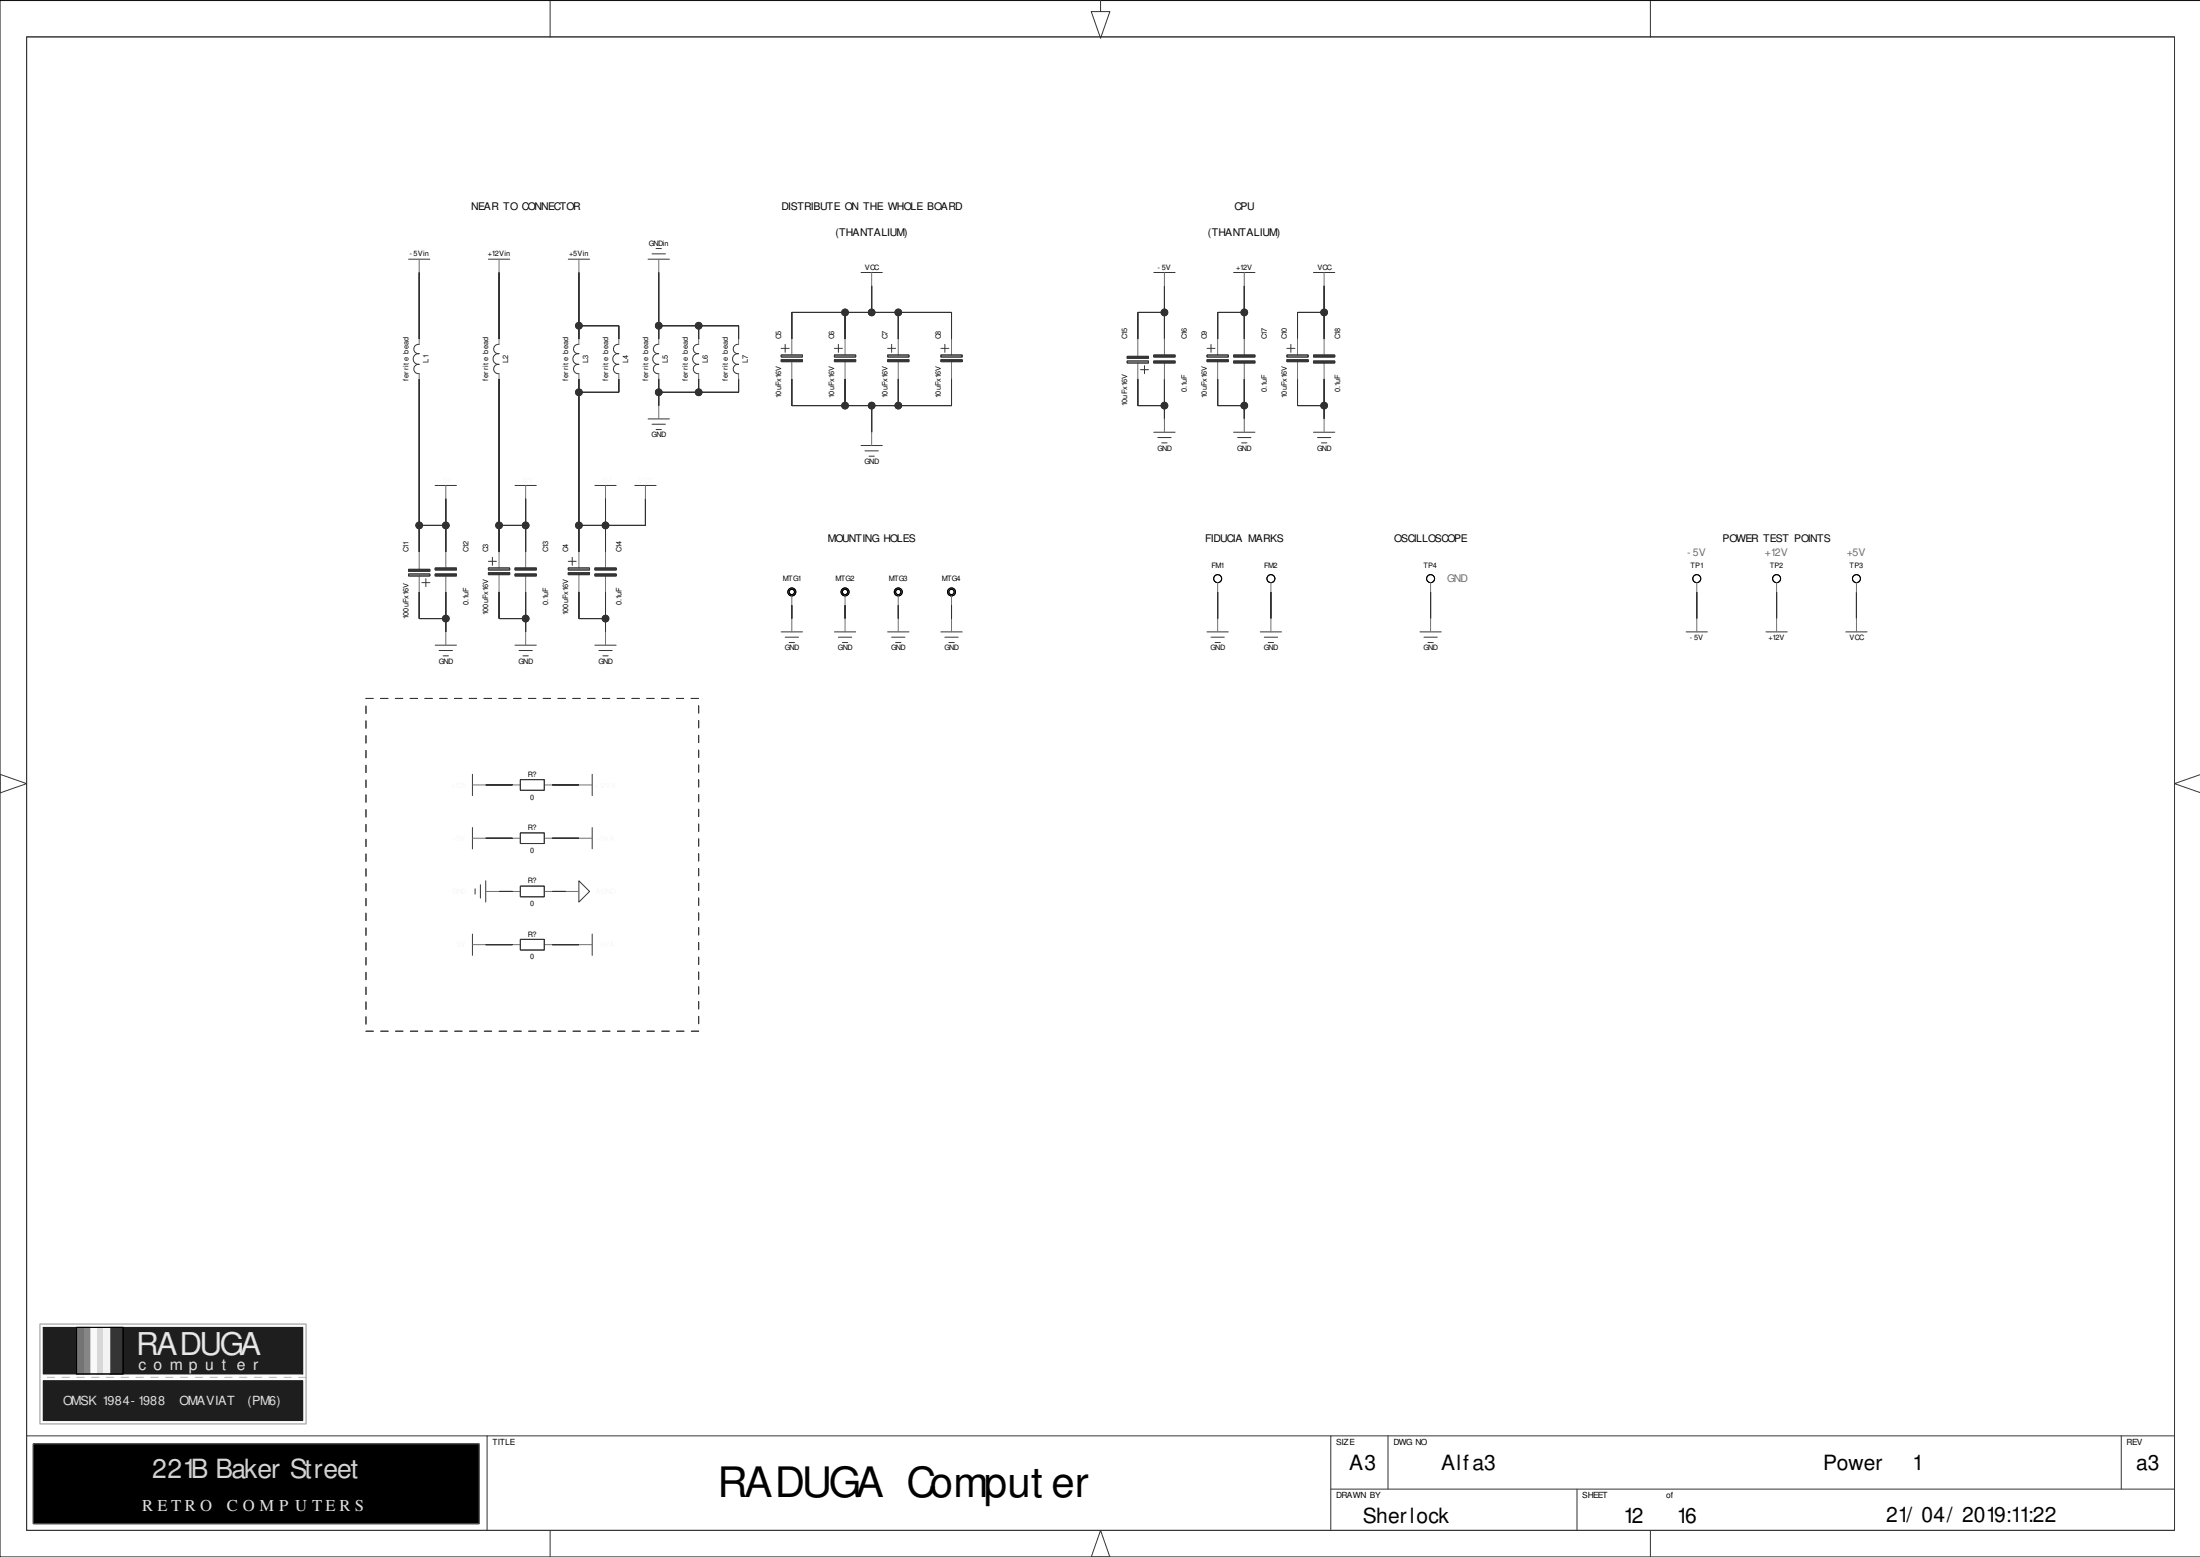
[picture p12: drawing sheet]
<svg xmlns="http://www.w3.org/2000/svg" width="420mm" height="297mm" viewBox="0 0 420 297" stroke-linecap="round" stroke-linejoin="round" font-family="sans-serif">
<path d="M419.9 .1h-419.9v296.9h419.9" fill="none" stroke="#000" stroke-width=".19"/>
<g fill="none" stroke="#353535" stroke-width=".19">
<path d="M83 92.6h4.1M98.3 92.6h4M113.5 92.6h4.1M78 109.5h4v.4h-4zM78 108.6h4v.4h-4zM80.5 111.2h1.5M81.3 110.4v1.5M83 109.5h4.1v.4h-4.1zM83 108.4h4.1v.3h-4.1zM93.2 108.4h4.1v.3h-4.1zM93.2 109.2h4.1v.4h-4.1zM93.2 107.1h1.5"/>
<path d="M94 106.3v1.6M98.3 109.5h4v.4h-4zM98.3 108.4h4v.3h-4zM108.4 108.4h4.1v.3h-4.1zM108.4 109.2h4.1v.4h-4.1zM108.4 107.1h1.6M109.2 106.3v1.6M113.5 109.5h4.1v.4h-4.1zM113.5 108.4h4.1v.3h-4.1zM83 123.1h4.1M83.8 124.1h2.5M84.6 125.1h1"/>
<path d="M98.3 123.1h4M99 124.1h2.6M99.8 125.1h1M113.5 123.1h4.1M114.3 124.1h2.5M115 125.1h1.1"/>
</g>
<g fill="none" stroke="#6f6f6f" stroke-width=".19">
<path d="M85.1 92.6v2.6M100.3 92.6v2.6M115.5 92.6v2.6M80 105.3v3.3M80 109.9v3M85.1 105.3v3.1M85.1 109.9v3M95.2 105.3v3.1M95.2 109.6v3.3M100.3 105.3v3.1M100.3 109.9v3M110.5 105.3v3.1"/>
<path d="M110.5 109.6v3.3M115.5 105.3v3.1M115.5 109.9v3M85.1 120.5v2.6M100.3 120.5v2.6M115.5 120.5v2.6"/>
</g>
<path d="M78 108.8h4M83 109.7h4.1M83 108.5h4.1M93.2 109.4h4.1M98.3 109.7h4M98.3 108.5h4M108.4 109.4h4.1M113.5 109.7h4.1M113.5 108.5h4.1" fill="none" stroke="#353535" stroke-width=".38"/>
<path d="M110.5 72.3v2.5zM110.5 72.3v2.5M118.1 72.3v2.5zM118.1 72.3v2.5M123.2 95.2v5zM123.2 95.2v5" fill="none" stroke="#313131" stroke-width=".19"/>
<path d="M110.5 74.8h7.6z" fill-rule="evenodd" fill="#313131"/>
<path d="M110.5 74.8h7.6zM110.5 74.8h7.6" fill="none" stroke="#313131" stroke-width=".19"/>
<path d="M110.5 100.2h5z" fill-rule="evenodd" fill="#313131"/>
<path d="M115.5 95.2v5zM115.5 95.2v10.1M110.5 100.2h5zM110.5 100.2v5.1zM110.5 100.2h5M110.5 100.2v5.1M115.5 100.2v5.1z" fill="none" stroke="#313131" stroke-width=".19"/>
<path d="M115.5 100.2h7.7z" fill-rule="evenodd" fill="#313131"/>
<path d="M110.5 74.8v25.4zM110.5 74.8v25.4M115.5 100.2h7.7zM115.5 100.2h7.7" fill="none" stroke="#313131" stroke-width=".19"/>
<circle cx="115.5" cy="100.2" r=".63" fill="#313131"/>
<circle cx="115.5" cy="100.2" r=".63" fill="none" stroke="#313131" stroke-width=".19"/>
<circle cx="110.5" cy="100.2" r=".63" fill="#313131"/>
<circle cx="110.5" cy="100.2" r=".63" fill="none" stroke="#313131" stroke-width=".19"/>
<circle cx="110.5" cy="74.8" r=".64" fill="#313131"/>
<g fill="none" stroke="#313131" stroke-width=".19">
<path d="M80 72.3v27.9zM80 72.3v27.9M85.1 95.2v5zM85.1 95.2v5"/>
<circle cx="110.5" cy="74.8" r=".64"/>
</g>
<path d="M80 100.2h5.1z" fill-rule="evenodd" fill="#313131"/>
<path d="M80 100.2h5.1zM80 100.2v5.1zM80 100.2h5.1M80 100.2v5.1M85.1 100.2v5.1zM85.1 100.2v5.1" fill="none" stroke="#313131" stroke-width=".19"/>
<circle cx="85.1" cy="100.2" r=".63" fill="#313131"/>
<circle cx="85.1" cy="100.2" r=".63" fill="none" stroke="#313131" stroke-width=".19"/>
<circle cx="80" cy="100.2" r=".63" fill="#313131"/>
<circle cx="80" cy="100.2" r=".63" fill="none" stroke="#313131" stroke-width=".19"/>
<path d="M80 118h5.1z" fill-rule="evenodd" fill="#313131"/>
<path d="M80 118h5.1zM80 112.9v5.1zM80 112.9v5.1h5.1M85.1 118v2.5zM85.1 112.9v5.1zM85.1 112.9v7.6" fill="none" stroke="#313131" stroke-width=".19"/>
<circle cx="85.1" cy="118" r=".64" fill="#313131"/>
<g fill="none" stroke="#313131" stroke-width=".19">
<path d="M95.2 112.9v5.1zM95.2 112.9v5.1M100.3 118v2.5zM100.3 112.9v5.1zM100.3 112.9v7.6"/>
<circle cx="85.1" cy="118" r=".64"/>
</g>
<path d="M95.2 118h5.1z" fill-rule="evenodd" fill="#313131"/>
<path d="M95.2 118h5.1zM95.2 118h5.1" fill="none" stroke="#313131" stroke-width=".19"/>
<circle cx="100.3" cy="118" r=".63" fill="#313131"/>
<circle cx="100.3" cy="118" r=".63" fill="none" stroke="#313131" stroke-width=".19"/>
<path d="M110.5 118h5z" fill-rule="evenodd" fill="#313131"/>
<path d="M110.5 118h5zM110.5 112.9v5.1zM110.5 112.9v5.1h5M115.5 118v2.5zM115.5 112.9v5.1zM115.5 112.9v7.6" fill="none" stroke="#313131" stroke-width=".19"/>
<circle cx="115.5" cy="118" r=".63" fill="#313131"/>
<circle cx="115.5" cy="118" r=".63" fill="none" stroke="#313131" stroke-width=".19"/>
<path d="M23.5 253.2h34.3v8.9h-34.3z" fill-rule="evenodd" fill="#1e1e1e"/>
<path d="M23.5 253.2h34.3v8.9h-34.3z" fill="none" stroke="#1e1e1e" stroke-width=".19"/>
<path d="M22.2 253.2h1.3v8.9h-1.3z" fill-rule="evenodd" fill="#363636"/>
<path d="M22.2 253.2h1.3v8.9h-1.3z" fill="none" stroke="#363636" stroke-width=".19"/>
<path d="M21 253.2h1.2v8.9h-1.2z" fill-rule="evenodd" fill="#353535"/>
<path d="M21 253.2h1.2v8.9h-1.2z" fill="none" stroke="#353535" stroke-width=".19"/>
<path d="M18.4 253.2h1.3v8.9h-1.3z" fill-rule="evenodd" fill="#d4d4d4"/>
<path d="M18.4 253.2h1.3v8.9h-1.3z" fill="none" stroke="#d4d4d4" stroke-width=".19"/>
<path d="M17.1 253.2h1.3v8.9h-1.3z" fill-rule="evenodd" fill="#f7f7f7"/>
<path d="M17.1 253.2h1.3v8.9h-1.3z" fill="none" stroke="#f7f7f7" stroke-width=".19"/>
<path d="M15.9 253.2h1.2v8.9h-1.2z" fill-rule="evenodd" fill="#888"/>
<path d="M15.9 253.2h1.2v8.9h-1.2z" fill="none" stroke="#888" stroke-width=".19"/>
<path d="M14.6 253.2h1.3v8.9h-1.3z" fill-rule="evenodd" fill="#6f6f6f"/>
<path d="M14.6 253.2h1.3v8.9h-1.3z" fill="none" stroke="#6f6f6f" stroke-width=".19"/>
<path d="M8.3 253.2h6.3v8.9h-6.3z" fill-rule="evenodd" fill="#1e1e1e"/>
<path d="M8.3 253.2h6.3v8.9h-6.3z" fill="none" stroke="#1e1e1e" stroke-width=".19"/>
<path d="M19.7 253.2h1.3v8.9h-1.3z" fill-rule="evenodd" fill="#f0f0f0"/>
<path d="M19.7 253.2h1.3v8.9h-1.3z" fill="none" stroke="#f0f0f0" stroke-width=".19"/>
<path d="M7.6 252.6h50.8v19h-50.8z" fill="none" stroke="#b3b3b3" stroke-width=".19"/>
<path d="M14.6 253.2h8.9v8.9h-8.9z" fill="none" stroke="#000" stroke-width=".19"/>
<path d="M8.3 263.4h49.5v7.6h-49.5z" fill-rule="evenodd" fill="#1e1e1e"/>
<path d="M8.3 263.4h49.5v7.6h-49.5z" fill="none" stroke="#1e1e1e" stroke-width=".19"/>
<path d="M58.4 262.8h-50.1" fill="none" stroke="#b3b3b3" stroke-width=".19" stroke-dasharray="1.4 1.4"/>
<g fill="none" stroke="#000" stroke-width=".19">
<circle cx="151.1" cy="112.9" r=".51"/>
<circle cx="151.1" cy="112.9" r=".76"/>
<circle cx="161.3" cy="112.9" r=".76"/>
<circle cx="161.3" cy="112.9" r=".51"/>
<circle cx="171.4" cy="112.9" r=".51"/>
<circle cx="171.4" cy="112.9" r=".76"/>
<circle cx="181.6" cy="112.9" r=".51"/>
<circle cx="181.6" cy="112.9" r=".76"/>
</g>
<path d="M151.1 64.7v3M151.1 69v3.3M161.3 64.7v3M161.3 69v3.3M171.4 64.7v3M171.4 69v3.3M181.6 64.7v3M181.6 69v3.3M151.1 113.7v1.8M161.3 113.7v1.8M171.4 113.7v1.8M181.6 113.7v1.8" fill="none" stroke="#6f6f6f" stroke-width=".19"/>
<g fill="none" stroke="#353535" stroke-width=".19">
<path d="M149.1 67.7h4v.4h-4zM149.1 68.6h4v.4h-4zM149.1 66.5h1.5M149.8 65.7v1.5M159.2 67.7h4.1v.4h-4.1zM159.2 68.6h4.1v.4h-4.1zM159.2 66.5h1.5M160 65.7v1.5M169.4 67.7h4v.4h-4zM169.4 68.6h4v.4h-4zM169.4 66.5h1.5M170.1 65.7v1.5"/>
<path d="M179.5 67.7h4.1v.4h-4.1zM179.5 68.6h4.1v.4h-4.1zM179.5 66.5h1.6M180.3 65.7v1.5"/>
</g>
<path d="M149.1 68.8h4M159.2 68.8h4.1M169.4 68.8h4M179.5 68.8h4.1" fill="none" stroke="#353535" stroke-width=".38"/>
<path d="M161.3 59.6v5.1zM161.3 59.6v5.1M181.6 59.6v5.1zM181.6 59.6v5.1" fill="none" stroke="#313131" stroke-width=".19"/>
<path d="M171.4 59.6h10.2z" fill-rule="evenodd" fill="#313131"/>
<path d="M166.3 54.5v5.1zM166.3 54.5v5.1M171.4 59.6h10.2zM171.4 59.6h10.2" fill="none" stroke="#313131" stroke-width=".19"/>
<path d="M166.3 59.6h5.1z" fill-rule="evenodd" fill="#313131"/>
<path d="M151.1 59.6v5.1zM151.1 59.6v5.1M166.3 59.6h5.1zM166.3 59.6h5.1M171.4 59.6v5.1zM171.4 59.6v5.1" fill="none" stroke="#313131" stroke-width=".19"/>
<path d="M161.3 59.6h5z" fill-rule="evenodd" fill="#313131"/>
<path d="M161.3 59.6h5zM161.3 59.6h5" fill="none" stroke="#313131" stroke-width=".19"/>
<path d="M151.1 59.6h10.2z" fill-rule="evenodd" fill="#313131"/>
<path d="M151.1 59.6h10.2zM151.1 59.6h10.2" fill="none" stroke="#313131" stroke-width=".19"/>
<circle cx="171.4" cy="59.6" r=".63" fill="#313131"/>
<circle cx="171.4" cy="59.6" r=".63" fill="none" stroke="#313131" stroke-width=".19"/>
<circle cx="166.3" cy="59.6" r=".63" fill="#313131"/>
<circle cx="166.3" cy="59.6" r=".63" fill="none" stroke="#313131" stroke-width=".19"/>
<circle cx="161.3" cy="59.6" r=".63" fill="#313131"/>
<g fill="none" stroke="#313131" stroke-width=".19">
<path d="M151.1 72.3v5.1zM151.1 72.3v5.1"/>
<circle cx="161.3" cy="59.6" r=".63"/>
</g>
<path d="M151.1 77.4h10.2z" fill-rule="evenodd" fill="#313131"/>
<path d="M151.1 77.4h10.2zM151.1 77.4h10.2M161.3 72.3v5.1zM161.3 72.3v5.1M181.6 72.3v5.1zM181.6 72.3v5.1" fill="none" stroke="#313131" stroke-width=".19"/>
<path d="M166.3 77.4h5.1z" fill-rule="evenodd" fill="#313131"/>
<path d="M166.3 77.4h5.1zM166.3 77.4h5.1" fill="none" stroke="#313131" stroke-width=".19"/>
<path d="M161.3 77.4h5z" fill-rule="evenodd" fill="#313131"/>
<path d="M161.3 77.4h5zM161.3 77.4h5M166.3 77.4v5.1zM166.3 77.4v5.1" fill="none" stroke="#313131" stroke-width=".19"/>
<path d="M171.4 77.4h10.2z" fill-rule="evenodd" fill="#313131"/>
<path d="M171.4 77.4h10.2zM171.4 72.3v5.1zM171.4 72.3v5.1h10.2" fill="none" stroke="#313131" stroke-width=".19"/>
<circle cx="161.3" cy="77.4" r=".63" fill="#313131"/>
<circle cx="161.3" cy="77.4" r=".63" fill="none" stroke="#313131" stroke-width=".19"/>
<circle cx="166.3" cy="77.4" r=".63" fill="#313131"/>
<circle cx="166.3" cy="77.4" r=".63" fill="none" stroke="#313131" stroke-width=".19"/>
<circle cx="171.4" cy="77.4" r=".63" fill="#313131"/>
<g fill="none" stroke="#313131" stroke-width=".19">
<path d="M232.4 59.6v5.1zM232.4 59.6v5.1M237.4 54.5v5.1zM237.4 59.6v5.1zM237.4 54.5v10.2M151.1 115.5v2.5zM151.1 115.5v2.5M161.3 115.5v2.5zM161.3 115.5v2.5M171.4 115.5v2.5zM171.4 115.5v2.5M181.6 115.5v2.5z"/>
<path d="M181.6 115.5v2.5"/>
<circle cx="171.4" cy="77.4" r=".63"/>
</g>
<g fill="none" stroke="#353535" stroke-width=".19">
<path d="M164.3 52h4.1M164.3 85h4.1M165.1 86h2.5M165.8 87h1M149.1 120.5h4M149.8 121.6h2.6M150.6 122.6h1M159.2 120.5h4.1M160 121.6h2.5M160.7 122.6h1.1M169.4 120.5h4M170.1 121.6h2.6"/>
<path d="M170.9 122.6h1M179.5 120.5h4.1M180.3 121.6h2.5M181.1 122.6h1"/>
</g>
<path d="M166.3 52v2.5M166.3 82.5v2.5M151.1 118v2.5M161.3 118v2.5M171.4 118v2.5M181.6 118v2.5" fill="none" stroke="#6f6f6f" stroke-width=".19"/>
<path d="M232.4 59.6h5z" fill-rule="evenodd" fill="#313131"/>
<path d="M232.4 59.6h5zM232.4 59.6h5" fill="none" stroke="#313131" stroke-width=".19"/>
<circle cx="237.4" cy="59.6" r=".63" fill="#313131"/>
<g fill="none" stroke="#313131" stroke-width=".19">
<path d="M247.6 59.6v5.1zM247.6 59.6v5.1M252.7 54.5v5.1zM252.7 54.5v5.1"/>
<circle cx="237.4" cy="59.6" r=".63"/>
</g>
<path d="M247.6 59.6h5.1z" fill-rule="evenodd" fill="#313131"/>
<path d="M247.6 59.6h5.1zM247.6 59.6h5.1M252.7 59.6v5.1zM252.7 59.6v5.1" fill="none" stroke="#313131" stroke-width=".19"/>
<circle cx="252.7" cy="59.6" r=".63" fill="#313131"/>
<g fill="none" stroke="#313131" stroke-width=".19">
<path d="M217.1 59.6v5.1zM217.1 59.6v5.1M222.2 54.5v5.1zM222.2 54.5v5.1"/>
<circle cx="252.7" cy="59.6" r=".63"/>
</g>
<path d="M217.1 59.6h5.1z" fill-rule="evenodd" fill="#313131"/>
<path d="M217.1 59.6h5.1zM217.1 59.6h5.1M222.2 59.6v5.1zM222.2 59.6v5.1" fill="none" stroke="#313131" stroke-width=".19"/>
<circle cx="222.2" cy="59.6" r=".63" fill="#313131"/>
<g fill="none" stroke="#313131" stroke-width=".19">
<path d="M217.1 72.3v5.1zM217.1 72.3v5.1M222.2 77.4v2.5zM222.2 72.3v5.1zM222.2 72.3v7.6"/>
<circle cx="222.2" cy="59.6" r=".63"/>
</g>
<path d="M217.1 77.4h5.1z" fill-rule="evenodd" fill="#313131"/>
<path d="M217.1 77.4h5.1zM217.1 77.4h5.1" fill="none" stroke="#313131" stroke-width=".19"/>
<circle cx="222.2" cy="77.4" r=".63" fill="#313131"/>
<g fill="none" stroke="#313131" stroke-width=".19">
<path d="M232.4 72.3v5.1zM232.4 72.3v5.1M237.4 77.4v2.5zM237.4 77.4v2.5"/>
<circle cx="222.2" cy="77.4" r=".63"/>
</g>
<path d="M232.4 77.4h5z" fill-rule="evenodd" fill="#313131"/>
<path d="M232.4 77.4h5zM232.4 77.4h5M237.4 72.3v5.1zM237.4 72.3v5.1" fill="none" stroke="#313131" stroke-width=".19"/>
<circle cx="237.4" cy="77.4" r=".63" fill="#313131"/>
<g fill="none" stroke="#313131" stroke-width=".19">
<path d="M252.7 72.3v5.1zM252.7 77.4v2.5zM252.7 72.3v7.6"/>
<circle cx="237.4" cy="77.4" r=".63"/>
</g>
<path d="M247.6 77.4h5.1z" fill-rule="evenodd" fill="#313131"/>
<path d="M247.6 77.4h5.1zM247.6 72.3v5.1zM247.6 72.3v5.1h5.1" fill="none" stroke="#313131" stroke-width=".19"/>
<circle cx="252.7" cy="77.4" r=".63" fill="#313131"/>
<g fill="none" stroke="#313131" stroke-width=".19">
<path d="M140.9 72.3v2.5zM140.9 72.3v2.5M232.4 112.9v5.1zM232.4 112.9v5.1M242.5 112.9v5.1zM242.5 112.9v5.1M273 112.9v5.1zM273 112.9v5.1M323.8 112.9v5.1zM323.8 112.9v5.1M339 112.9v5.1zM339 112.9v5.1"/>
<path d="M354.2 112.9v5.1zM354.2 112.9v5.1"/>
<circle cx="252.7" cy="77.4" r=".63"/>
</g>
<g fill="none" stroke="#353535" stroke-width=".19">
<path d="M78 49.4h4M93.2 49.4h4.1M108.4 49.4h4.1M123.7 49.4h4M124.4 48.4h2.6M125.2 47.4h1M220.2 52h4M235.4 52h4.1M250.6 52h4.1M80 65.7a.9 .9 0 0 0-1 .9 .9 .9 0 0 0 1 .9 1.02 1.02 0 0 0-1.2 1 1.02 1.02 0 0 0 1.2 1 .9 .9 0 0 0-1 .9 .9 .9 0 0 0 1 .9M95.2 65.7a.9 .9 0 0 0-1 .9 .9 .9 0 0 0 1 .9 1.02 1.02 0 0 0-1.1 1 1.02 1.02 0 0 0 1.1 1 .9 .9 0 0 0-1 .9 .9 .9 0 0 0 1 .9M110.5 65.7a.9 .9 0 0 0-1.1 .9 .9 .9 0 0 0 1.1 .9 1.02 1.02 0 0 0-1.2 1 1.02 1.02 0 0 0 1.2 1 .9 .9 0 0 0-1.1 .9 .9 .9 0 0 0 1.1 .9"/>
<path d="M123.7 79.9h4M125.7 65.7a.9 .9 0 0 0-1 .9 .9 .9 0 0 0 1 .9 1.02 1.02 0 0 0-1.1 1 1.02 1.02 0 0 0 1.1 1 .9 .9 0 0 0-1 .9 .9 .9 0 0 0 1 .9M133.3 65.7a.9 .9 0 0 0-1 .9 .9 .9 0 0 0 1 .9 1.02 1.02 0 0 0-1.1 1 1.02 1.02 0 0 0 1.1 1 .9 .9 0 0 0-1 .9 .9 .9 0 0 0 1 .9M215.1 68.9h4.1v.4h-4.1zM215.1 68h4.1v.4h-4.1zM217.6 70.5h1.6M218.4 69.8v1.5M220.2 68.9h4v.4h-4zM220.2 67.7h4v.4h-4zM230.3 67.7h4.1v.4h-4.1zM230.3 68.6h4.1v.4h-4.1zM230.3 66.5h1.5"/>
<path d="M231.1 65.7v1.5M235.4 68.9h4.1v.4h-4.1zM235.4 67.7h4.1v.4h-4.1zM245.6 67.7h4v.4h-4zM245.6 68.6h4v.4h-4zM245.6 66.5h1.5M246.3 65.7v1.5M250.6 68.9h4.1v.4h-4.1zM250.6 67.7h4.1v.4h-4.1zM124.4 80.9h2.6M125.2 82h1M220.2 82.5h4"/>
<path d="M220.9 83.5h2.6M221.7 84.5h1M235.4 82.5h4.1M236.2 83.5h2.5M236.9 84.5h1M250.6 82.5h4.1M251.4 83.5h2.5M252.2 84.5h1M230.3 120.5h4.1M231.1 121.6h2.5M231.8 122.6h1.1M240.5 120.5h4"/>
<path d="M241.2 121.6h2.6M242 122.6h1M271 120.5h4M271.7 121.6h2.6M272.5 122.6h1M321.7 120.5h4.1M337 120.5h4M352.2 120.5h4.1"/>
</g>
<g fill="none" stroke="#6f6f6f" stroke-width=".19">
<path d="M80 49.4v2.6M95.2 49.4v2.6M110.5 49.4v2.6M125.7 49.4v2.6M222.2 52v2.5M237.4 52v2.5M252.7 52v2.5M80 64.7v1M80 71.3v1M95.2 64.7v1M95.2 71.3v1M110.5 64.7v1"/>
<path d="M110.5 71.3v1M125.7 64.7v1M125.7 71.3v1M125.7 77.4v2.5M133.3 64.7v1M133.3 71.3v1M217.1 64.7v3.3M217.1 69.3v3M222.2 64.7v3M222.2 69.3v3M222.2 79.9v2.6M232.4 64.7v3"/>
<path d="M232.4 69v3.3M237.4 64.7v3M237.4 69.3v3M237.4 79.9v2.6M247.6 64.7v3M247.6 69v3.3M252.7 64.7v3M252.7 69.3v3M252.7 79.9v2.6M232.4 111.2v1.7M232.4 118v2.5M242.5 111.2v1.7"/>
<path d="M242.5 118v2.5M273 111.2v1.7M273 118v2.5M323.8 111.2v1.7M323.8 118v2.5M339 111.2v1.7M339 118v2.5M354.2 111.2v1.7M354.2 118v2.5"/>
</g>
<path d="M215.1 68.2h4.1M220.2 69.1h4M220.2 67.9h4M230.3 68.8h4.1M235.4 69.1h4.1M235.4 67.9h4.1M245.6 68.8h4M250.6 69.1h4.1M250.6 67.9h4.1" fill="none" stroke="#353535" stroke-width=".38"/>
<g fill="none" stroke="#000" stroke-width=".19">
<circle cx="232.4" cy="110.4" r=".76"/>
<circle cx="242.5" cy="110.4" r=".76"/>
<circle cx="273" cy="110.4" r=".76"/>
<circle cx="323.8" cy="110.4" r=".76"/>
<circle cx="339" cy="110.4" r=".76"/>
<circle cx="354.2" cy="110.4" r=".76"/>
</g>
<path d="M133.3 74.8h7.6z" fill-rule="evenodd" fill="#313131"/>
<path d="M125.7 74.8v2.6zM125.7 74.8v2.6M133.3 74.8h7.6zM133.3 72.3v2.5zM133.3 72.3v2.5h7.6" fill="none" stroke="#313131" stroke-width=".19"/>
<path d="M125.7 74.8h7.6z" fill-rule="evenodd" fill="#313131"/>
<path d="M125.7 74.8h7.6zM125.7 72.3v2.5zM125.7 72.3v2.5h7.6" fill="none" stroke="#313131" stroke-width=".19"/>
<circle cx="133.3" cy="74.8" r=".63" fill="#313131"/>
<circle cx="133.3" cy="74.8" r=".63" fill="none" stroke="#313131" stroke-width=".19"/>
<circle cx="125.7" cy="74.8" r=".63" fill="#313131"/>
<g fill="none" stroke="#313131" stroke-width=".19">
<path d="M80 52v12.7zM80 52v12.7M95.2 52v12.7zM95.2 52v12.7M95.2 100.2v5.1zM95.2 100.2v5.1M100.3 100.2v5.1zM100.3 100.2v5.1"/>
<circle cx="125.7" cy="74.8" r=".63"/>
</g>
<path d="M95.2 100.2h5.1z" fill-rule="evenodd" fill="#313131"/>
<path d="M95.2 72.3v27.9zM95.2 72.3v27.9h5.1M100.3 95.2v5zM100.3 95.2v5M95.2 100.2h5.1z" fill="none" stroke="#313131" stroke-width=".19"/>
<circle cx="100.3" cy="100.2" r=".63" fill="#313131"/>
<circle cx="100.3" cy="100.2" r=".63" fill="none" stroke="#313131" stroke-width=".19"/>
<circle cx="95.2" cy="100.2" r=".63" fill="#313131"/>
<g fill="none" stroke="#313131" stroke-width=".19">
<path d="M125.7 52v10.1zM125.7 52v12.7M125.7 62.1v2.6zM133.3 62.1v2.6zM133.3 62.1v2.6M140.9 62.1v2.6zM140.9 62.1v2.6"/>
<circle cx="95.2" cy="100.2" r=".63"/>
</g>
<path d="M118.1 65.7a.9 .9 0 0 0-1 .9 .9 .9 0 0 0 1 .9 1.02 1.02 0 0 0-1.2 1 1.02 1.02 0 0 0 1.2 1 .9 .9 0 0 0-1 .9 .9 .9 0 0 0 1 .9M140.9 65.7a.9 .9 0 0 0-1 .9 .9 .9 0 0 0 1 .9 1.02 1.02 0 0 0-1.1 1 1.02 1.02 0 0 0 1.1 1 .9 .9 0 0 0-1 .9 .9 .9 0 0 0 1 .9" fill="none" stroke="#353535" stroke-width=".19"/>
<path d="M118.1 64.7v1M118.1 71.3v1M140.9 64.7v1M140.9 71.3v1" fill="none" stroke="#6f6f6f" stroke-width=".19"/>
<path d="M133.3 62.1h7.6z" fill-rule="evenodd" fill="#313131"/>
<path d="M133.3 62.1h7.6zM133.3 62.1h7.6" fill="none" stroke="#313131" stroke-width=".19"/>
<path d="M125.7 62.1h7.6z" fill-rule="evenodd" fill="#313131"/>
<path d="M125.7 62.1h7.6zM125.7 62.1h7.6" fill="none" stroke="#313131" stroke-width=".19"/>
<circle cx="125.7" cy="62.1" r=".63" fill="#313131"/>
<circle cx="125.7" cy="62.1" r=".63" fill="none" stroke="#313131" stroke-width=".19"/>
<circle cx="133.3" cy="62.1" r=".63" fill="#313131"/>
<circle cx="133.3" cy="62.1" r=".63" fill="none" stroke="#313131" stroke-width=".19"/>
<path d="M110.5 62.1h7.6z" fill-rule="evenodd" fill="#313131"/>
<path d="M110.5 52v10.1zM110.5 52v12.7M110.5 62.1h7.6zM110.5 62.1v2.6zM110.5 62.1h7.6M118.1 62.1v2.6zM118.1 62.1v2.6" fill="none" stroke="#313131" stroke-width=".19"/>
<circle cx="110.5" cy="62.1" r=".64" fill="#313131"/>
<circle cx="110.5" cy="62.1" r=".64" fill="none" stroke="#313131" stroke-width=".19"/>
<g fill="none" stroke="#353535" stroke-width=".19">
<path d="M121.1 92.6h4.1M90.1 147.7v4.1M90.1 157.9v4M99.3 158.9h4.6v2h-4.6zM99.3 148.7h4.6v2.1h-4.6zM113 147.7v4.1M113 157.9v4M90.1 178.2v4.1M90.7 169.6v1M91.7 168.8v2.5M92.7 168v4.1M99.3 169.1h4.6v2h-4.6z"/>
<path d="M99.3 179.2h4.6v2h-4.6zM110.5 168l2 2.1-2 2zM113 178.2v4.1"/>
</g>
<g fill="none" stroke="#6f6f6f" stroke-width=".19">
<path d="M123.2 92.6v2.6M90.1 159.9h2.6M90.1 149.8h2.6M97.8 159.9h1.5M97.8 149.8h1.5M103.9 159.9h1.5M103.9 149.8h1.5M110.5 159.9h2.5M110.5 149.8h2.5M92.7 170.1h2.5M97.8 170.1h1.5M103.9 170.1h1.5"/>
<path d="M107.9 170.1h2.6M90.1 180.2h2.6M97.8 180.2h1.5M103.9 180.2h1.5M110.5 180.2h2.5"/>
</g>
<path d="M69.8 133.2h63.5v63.5h-63.5z" fill="none" stroke="#353535" stroke-width=".19" stroke-dasharray="1.4 1.4"/>
<path d="M95.2 170.1h2.6z" fill-rule="evenodd" fill="#313131"/>
<path d="M95.2 170.1h2.6zM95.2 170.1h2.6" fill="none" stroke="#313131" stroke-width=".19"/>
<path d="M105.4 170.1h2.5z" fill-rule="evenodd" fill="#313131"/>
<path d="M105.4 170.1h2.5zM105.4 170.1h2.5" fill="none" stroke="#313131" stroke-width=".19"/>
<path d="M92.7 159.9h5.1z" fill-rule="evenodd" fill="#313131"/>
<path d="M92.7 159.9h5.1zM92.7 159.9h5.1" fill="none" stroke="#313131" stroke-width=".19"/>
<path d="M105.4 159.9h5.1z" fill-rule="evenodd" fill="#313131"/>
<path d="M105.4 159.9h5.1zM105.4 159.9h5.1" fill="none" stroke="#313131" stroke-width=".19"/>
<path d="M92.7 180.2h5.1z" fill-rule="evenodd" fill="#313131"/>
<path d="M92.7 180.2h5.1zM92.7 180.2h5.1" fill="none" stroke="#313131" stroke-width=".19"/>
<path d="M105.4 180.2h5.1z" fill-rule="evenodd" fill="#313131"/>
<path d="M105.4 180.2h5.1zM105.4 180.2h5.1" fill="none" stroke="#313131" stroke-width=".19"/>
<path d="M92.7 149.8h5.1z" fill-rule="evenodd" fill="#313131"/>
<path d="M92.7 149.8h5.1zM92.7 149.8h5.1" fill="none" stroke="#313131" stroke-width=".19"/>
<path d="M105.4 149.8h5.1z" fill-rule="evenodd" fill="#313131"/>
<path d="M105.4 149.8h5.1zM105.4 149.8h5.1" fill="none" stroke="#313131" stroke-width=".19"/>
<g fill="none" stroke="#353535" stroke-width=".19">
<path d="M210 0v2.2h1.8l-1.8 5.1-1.8-5.1h1.8M5.1 7h409.8v285h-409.8zM105 .2v6.9M314.9 .2v6.9M-.1 149.5l.1-1.8 5.1 1.8-5.1 1.8v-1.8M419.9 147.8l-5 1.7 5 1.7M5.1 273.9h87.8M253.9 273.9h-161v18.1M264.9 273.9v10.2M404.8 273.9v10.2M414.9 273.9h-161v18.1M105 292v5.1"/>
<path d="M210 297h1.8l-1.8-5-1.8 5 1.8 .1M253.9 284.1h161M300.9 284.1v7.9M314.9 292v5.1"/>
</g>
<path d="M6.3 275.5h85.1v15.2h-85.1z" fill-rule="evenodd" fill="#000"/>
<path d="M6.3 275.5h85.1v15.2h-85.1z" fill="none" stroke="#000" stroke-width=".19"/>
<path d="M6.3 275.5h85.1v15.2h-85.1z" fill="none" stroke="#535353" stroke-width=".19"/>
<text font-size="8" x="136.9" y="285.6">RADUGA Comput er</text>
<text font-size="6" fill="#e2e2e2" x="26" y="258.5">RADUGA</text>
<text font-size="5.1" fill="#d3d3d3" x="29" y="282">221B Baker Street</text>
<g font-size="4">
<text x="257.5" y="280.4">A3</text>
<text x="275" y="280.4">Alfa3</text>
<text x="347.9" y="280.4">Power</text>
<text x="364.9" y="280.4">1</text>
<text x="407.6" y="280.4">a3</text>
<text x="260" y="290.6">Sherlock</text>
<text x="309.8" y="290.6">12</text>
<text x="320" y="290.6">16</text>
<text x="359.9" y="290.5">21/ 04/ 2019:11:22</text>
</g>
<g font-size="3.2" fill="#e2e2e2">
<text x="27.1" y="288.2">R E T R O</text>
<text x="43.3" y="288.2">C O M P U T E R S</text>
</g>
<text font-size="3" fill="#dfdfdf" x="26.4" y="261.3">c o m p u t e r</text>
<text font-size="2.4" fill="#dfdfdf" x="12" y="268">OMSK 1984- 1988</text>
<g font-size="2.4" fill="#e2e2e2">
<text x="34.3" y="268">OMAVIAT</text>
<text x="47.2" y="268">(PM6)</text>
</g>
<g font-size="2">
<text x="89.9" y="40">NEAR TO CONNECTOR</text>
<text x="149.1" y="40">DISTRIBUTE ON THE WHOLE BOARD</text>
<text x="235.6" y="40">CPU</text>
<text x="159.4" y="45.1">(THANTALIUM)</text>
<text x="230.5" y="45.1">(THANTALIUM)</text>
<text x="158" y="103.5">MOUNTING HOLES</text>
<text x="229.9" y="103.5">FIDUCIA MARKS</text>
<text x="266.1" y="103.5">OSCILLOSCOPE</text>
<text x="328.7" y="103.5">POWER TEST POINTS</text>
</g>
<g font-size="2" fill="#6f6f6f">
<text x="321.9" y="106">- 5V</text>
<text x="336.8" y="106">+12V</text>
<text x="352.4" y="106">+5V</text>
<text x="276.1" y="111.1">GND</text>
</g>
<g font-size="1.6">
<text x="94" y="275.6">TITLE</text>
<text x="255" y="275.6">SIZE</text>
<text x="265.9" y="275.6">DWG NO</text>
<text x="405.8" y="275.6">REV</text>
<text x="255" y="285.8">DRAWN BY</text>
<text x="301.9" y="285.8">SHEET</text>
<text x="317.9" y="285.8">of</text>
</g>
<g font-size="1.4">
<text x="123.8" y="46.9">GNDin</text>
<text x="78.1" y="48.9">- 5Vin</text>
<text x="93.1" y="48.9">+12Vin</text>
<text x="108.6" y="48.9">+5Vin</text>
<text x="165" y="51.5">VCC</text>
<text x="220.9" y="51.5">- 5V</text>
<text x="235.9" y="51.5">+12V</text>
<text x="251.4" y="51.5">VCC</text>
<text x="149.1" y="64.7" transform="rotate(-90 149.1 64.7)">C5</text>
<text x="159.2" y="64.7" transform="rotate(-90 159.2 64.7)">C6</text>
<text x="169.4" y="64.7" transform="rotate(-90 169.4 64.7)">C7</text>
<text x="179.5" y="64.7" transform="rotate(-90 179.5 64.7)">C8</text>
<text x="215.1" y="64.7" transform="rotate(-90 215.1 64.7)">C15</text>
<text x="226.5" y="64.7" transform="rotate(-90 226.5 64.7)">C16</text>
<text x="230.3" y="64.7" transform="rotate(-90 230.3 64.7)">C9</text>
<text x="241.7" y="64.7" transform="rotate(-90 241.7 64.7)">C17</text>
<text x="245.5" y="64.7" transform="rotate(-90 245.5 64.7)">C10</text>
<text x="255.7" y="64.7" transform="rotate(-90 255.7 64.7)">C18</text>
<text x="81.8" y="69.2" transform="rotate(-90 81.8 69.2)">L1</text>
<text x="97" y="69.3" transform="rotate(-90 97 69.3)">L2</text>
<text x="112.2" y="69.3" transform="rotate(-90 112.2 69.3)">L3</text>
<text x="119.8" y="69.3" transform="rotate(-90 119.8 69.3)">L4</text>
<text x="127.5" y="69.3" transform="rotate(-90 127.5 69.3)">L5</text>
<text x="135.1" y="69.3" transform="rotate(-90 135.1 69.3)">L6</text>
<text x="142.7" y="69.3" transform="rotate(-90 142.7 69.3)">L7</text>
<text x="77.9" y="72.7" transform="rotate(-90 77.9 72.7)">ferrit e bead</text>
<text x="93.2" y="72.7" transform="rotate(-90 93.2 72.7)">ferrit e bead</text>
<text x="108.4" y="72.7" transform="rotate(-90 108.4 72.7)">ferrit e bead</text>
<text x="116" y="72.7" transform="rotate(-90 116 72.7)">ferrit e bead</text>
<text x="123.7" y="72.7" transform="rotate(-90 123.7 72.7)">ferrit e bead</text>
<text x="131.3" y="72.7" transform="rotate(-90 131.3 72.7)">ferrit e bead</text>
<text x="138.9" y="72.7" transform="rotate(-90 138.9 72.7)">ferrit e bead</text>
<text x="149.1" y="75.8" transform="rotate(-90 149.1 75.8)">10uFx16V</text>
<text x="159.2" y="75.8" transform="rotate(-90 159.2 75.8)">10uFx16V</text>
<text x="169.4" y="75.8" transform="rotate(-90 169.4 75.8)">10uFx16V</text>
<text x="179.5" y="75.8" transform="rotate(-90 179.5 75.8)">10uFx16V</text>
<text x="215.1" y="77.4" transform="rotate(-90 215.1 77.4)">10uFx16V</text>
<text x="226.5" y="74.8" transform="rotate(-90 226.5 74.8)">0.1uF</text>
<text x="230.3" y="75.8" transform="rotate(-90 230.3 75.8)">10uFx16V</text>
<text x="241.7" y="74.8" transform="rotate(-90 241.7 74.8)">0.1uF</text>
<text x="245.5" y="75.8" transform="rotate(-90 245.5 75.8)">10uFx16V</text>
<text x="255.7" y="74.8" transform="rotate(-90 255.7 74.8)">0.1uF</text>
<text x="124.3" y="83.5">GND</text>
<text x="165" y="88.5">GND</text>
<text x="220.8" y="86">GND</text>
<text x="236.1" y="86">GND</text>
<text x="251.3" y="86">GND</text>
<text x="77.9" y="105.3" transform="rotate(-90 77.9 105.3)">C11</text>
<text x="89.4" y="105.3" transform="rotate(-90 89.4 105.3)">C12</text>
<text x="93.2" y="105.3" transform="rotate(-90 93.2 105.3)">C3</text>
<text x="104.6" y="105.3" transform="rotate(-90 104.6 105.3)">C13</text>
<text x="108.4" y="105.3" transform="rotate(-90 108.4 105.3)">C4</text>
<text x="118.6" y="105.3" transform="rotate(-90 118.6 105.3)">C14</text>
<text x="149.4" y="110.9">MTG1</text>
<text x="159.4" y="110.9">MTG2</text>
<text x="169.6" y="110.9">MTG3</text>
<text x="179.7" y="110.9">MTG4</text>
<text x="231.2" y="108.3">FM1</text>
<text x="241.2" y="108.3">FM2</text>
<text x="271.6" y="108.3">TP4</text>
<text x="322.6" y="108.3">TP1</text>
<text x="337.7" y="108.3">TP2</text>
<text x="353" y="108.3">TP3</text>
<text x="77.9" y="118" transform="rotate(-90 77.9 118)">100uFx16V</text>
<text x="89.4" y="115.5" transform="rotate(-90 89.4 115.5)">0.1uF</text>
<text x="93.2" y="117.3" transform="rotate(-90 93.2 117.3)">100uFx16V</text>
<text x="104.6" y="115.5" transform="rotate(-90 104.6 115.5)">0.1uF</text>
<text x="108.4" y="117.3" transform="rotate(-90 108.4 117.3)">100uFx16V</text>
<text x="118.6" y="115.5" transform="rotate(-90 118.6 115.5)">0.1uF</text>
<text x="149.7" y="124.1">GND</text>
<text x="159.9" y="124.1">GND</text>
<text x="170.1" y="124.1">GND</text>
<text x="180.2" y="124.1">GND</text>
<text x="231" y="124.1">GND</text>
<text x="241.2" y="124.1">GND</text>
<text x="271.6" y="124.1">GND</text>
<text x="322.5" y="122.1">- 5V</text>
<text x="337.4" y="122.1">+12V</text>
<text x="353" y="122.1">VCC</text>
<text x="83.7" y="126.6">GND</text>
<text x="99" y="126.6">GND</text>
<text x="114.2" y="126.6">GND</text>
<text x="100.7" y="148.2">R?</text>
<text x="101.2" y="152.5">0</text>
<text x="100.7" y="158.4">R?</text>
<text x="101.2" y="162.7">0</text>
<text x="100.7" y="168.5">R?</text>
<text x="101.2" y="172.8">0</text>
<text x="100.7" y="178.7">R?</text>
<text x="101.2" y="183">0</text>
</g>
</svg>
